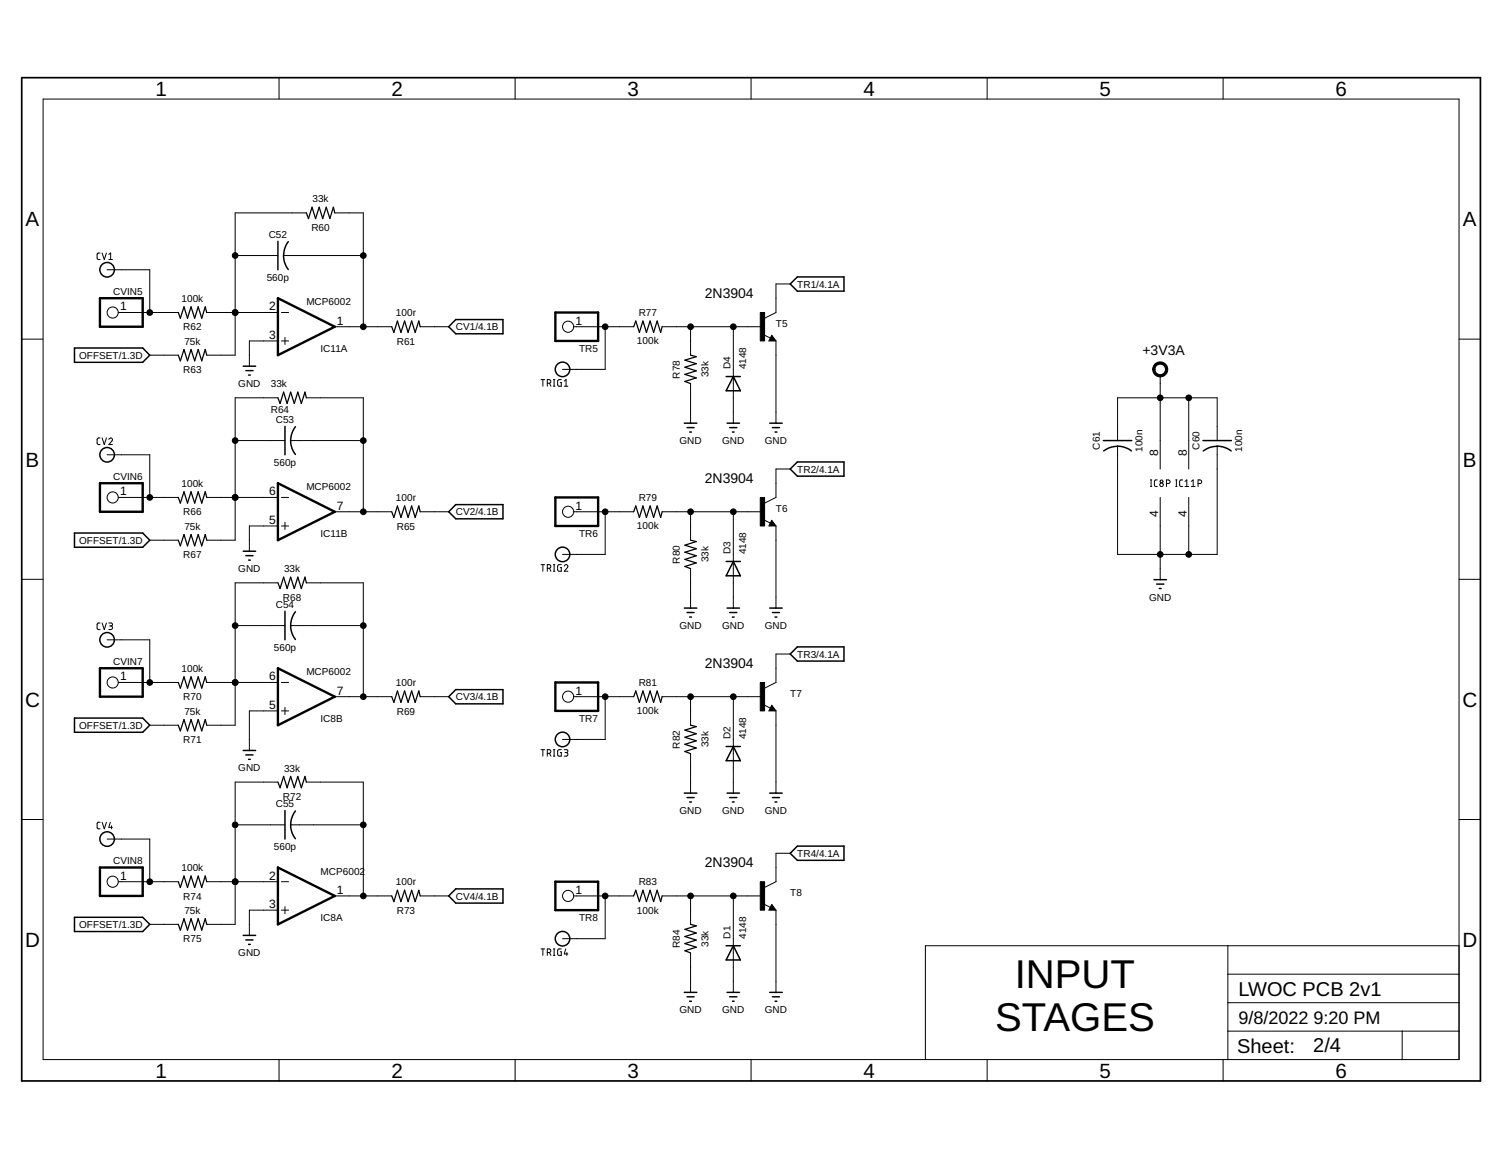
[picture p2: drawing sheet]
<svg xmlns="http://www.w3.org/2000/svg" width="279mm" height="216mm" viewBox="0 0 279 216" stroke-linecap="round" stroke-linejoin="round" font-family="sans-serif">
<g fill="none" stroke="#000" stroke-width=".19">
<path d="M8 18.4h263.6v178.8h-263.6zM51.9 14.5v3.9M95.9 14.5v3.9M139.8 14.5v3.9M183.7 14.5v3.9M227.7 14.5v3.9M57 39.6h-13.2v26.5h-5.3M62.3 39.6h5.3v21.2M18.6 47.1h-.4l-.1 .2v.8l.1 .2h.4M19 47.1l.4 1.2 .4-1.2M19.9 50.2h8v8M20.3 48.3h.6"/>
<path d="M20.3 47.3l.3-.2v1.2M22 58.2h11.2M38.5 58.2h13.2M43.8 47.6h7.9M52.4 58.2h1.3M67.6 47.6h-14.8M147.1 52.9h-2.7v5.3l-2.1 1M4 63.1h4M27.9 66.1h5.3M51.7 63.5h-5.3v4.7M51.7 74h-7.9v26.5h-5.3M52.4 63.5h1.3"/>
<path d="M53 62.8v1.3M57 74h10.6v21.2M62.3 60.8h10.6M78.2 60.8h5.3M100.7 70.7h.7M101 70.7v1.2M101.9 71.3h.5l.1-.2v-.3l-.6-.1v1.2M102.3 71.3l.3 .6M103 70.7h.3M103 71.9h.3M103.1 70.7v1.2M104.5 70.7l-.7 .1v.8l.2 .3h.5v-.7h-.2"/>
<path d="M105 71.9h.7M105 70.9l.4-.2v1.2M106.8 60.8h11.2M112.6 60.8v7.9h-7.9M123.3 60.8h18.5M128.5 60.8v5.3M128.5 71.4v7.4M136.5 60.8v18M142.1 62.3l1.3 .6M143.7 62.4l.7 1.1h-1.3zM144.4 63.5v15.3M216 69.9v17.4"/>
<path d="M221.3 74v13.3M271.6 63.1h4M18.6 81.5l-.4 .1-.1 .2v.8l.1 .1h.4M19 81.5l.4 1.2 .4-1.2M19.9 84.6h8v8M20.3 81.8a.34 .34 0 0 1 .4-.3 .34 .34 0 0 1 .1 .6l-.5 .6h.6M22 92.6h11.2M38.5 92.6h13.2M43.8 82h9.2M51.7 97.9h-5.3v4.7M52.4 92.6h1.3M52.4 97.9h1.3"/>
<path d="M53 97.2v1.4M62.3 95.2h10.6M67.6 82h-13.5M78.2 95.2h5.3M106.8 95.2h11.2M112.6 95.2v8h-7.9M123.3 95.2h18.5M128.5 95.2v5.3M136.5 95.2v18M142.1 96.7l1.3 .7M143.7 96.8l.7 1.1h-1.3zM144.4 97.9v15.3"/>
<path d="M147.1 87.3h-2.7v5.3l-2.1 1M208 82v-8h18.6v8M214.1 90.6h.3M214.1 89.3h.3M214.3 89.3v1.3M215.4 89.3l-.4 .1-.1 .2v.8l.2 .1 .3 .1M216 92.6v15.3M217.1 90h.5a.34 .34 0 0 0 .2-.4 .34 .34 0 0 0-.3-.3h-.4v1.3M218.8 90.6h.3M218.8 89.3h.3M219 89.3v1.3M220.1 89.3l-.4 .1-.1 .2v.8l.2 .1 .3 .1"/>
<path d="M220.6 90.6h.7M220.6 89.6l.3-.3v1.3M221.3 92.6v10.6M221.8 90.6h.6M221.8 89.6l.3-.3v1.3M223 90l.6-.1v-.4l-.6-.2v1.3M226.6 83.1v20.1h-18.6v-20.1M226.6 83.1h.1M4 107.8h4M18.6 116h-.4l-.1 .2v.8l.1 .2h.4M19 116l.4 1.2 .4-1.2M19.9 119.1h8v7.9"/>
<path d="M20.3 116h.5l.1 .2v.2l-.5 .1M20.6 116.5l.3 .3v.3l-.6 .1M27.9 100.5h5.3M43.8 116.4h9.2M51.7 108.5h-7.9v26.5h-5.3M57 108.5h10.6v21.2M67.6 116.4l-13.5 .1M100.7 105.1h.7M101 105.1v1.2M101.9 105.8l.6-.2v-.4l-.6-.1v1.2M102.3 105.8l.3 .5M103 105.1h.3"/>
<path d="M103 106.3h.3M103.1 105.1v1.2M104.5 105.1l-.7 .1v.8l.2 .3h.5v-.7h-.2M105 105.4a.34 .34 0 0 1 .5-.3 .34 .34 0 0 1 .1 .5l-.6 .7h.7M128.5 105.8v7.4M271.6 107.8h4M22 127h11.2M27.9 135h5.3M38.5 127h13.2M51.7 132.3h-5.3v7.4M52.4 127h1.3M52.4 132.3h1.3"/>
<path d="M53 131.7v1.3M62.3 129.7h10.6M78.2 129.7h5.3M100.7 139.5h.7M101 139.5v1.2M103 139.5h.3M103.1 139.5v1.2M104.5 139.5l-.7 .2 .1 1h.6v-.6h-.2M105 139.5l.6 .1 .1 .1v.3l-.5 .1M106.8 129.7h11.2M112.6 129.7v7.9h-7.9M123.3 129.7h18.5"/>
<path d="M128.5 129.7v5.3M136.5 129.7v17.9M142.1 131.1l1.3 .7M143.7 131.3l.7 1h-1.3zM144.4 132.3v15.3M147.1 121.7h-2.7v5.3l-2.1 1.1M4 152.5h4M18.6 153l-.4 .1-.1 .2v.8l.1 .1 .4 .1M19 153l.4 1.3 .4-1.3M19.9 156.2h8v7.9M20.5 153l-.2 1h.6M20.7 153.7v.6"/>
<path d="M43.8 153.5h9.2M51.7 145.6h-7.9v26.4h-5.3M54.1 153.5h.1M54.1 153.5h13.5M57 145.6h10.6v21.2M101.9 140.2l.6-.1v-.3l-.1-.2-.5-.1v1.2M102.3 140.2l.3 .5M103 140.7h.3M105.4 140.1l.2 .1v.4l-.6 .1M128.5 140.3v7.3M147.1 158.8h-2.7v5.3l-2.1 1.1M271.6 152.5h4"/>
<path d="M22 164.1h11.2M27.9 172h5.3M38.5 164.1h13.2M51.7 169.4h-5.3v4.7M52.4 164.1h1.3M52.4 169.4h1.3M53 168.7v1.4M62.3 166.8h10.6M78.2 166.8h5.3M100.7 176.6h.7M101 176.6v1.2M101.9 177.3l.6-.1v-.3l-.1-.3h-.5v1.2"/>
<path d="M102.3 177.3l.3 .5M103 176.6h.3M103 177.8h.3M103.1 176.6v1.2M104.5 176.6l-.7 .1 .1 1.1h.6v-.7h-.2M105.3 176.6l-.3 .9h.7M105.5 177.3v.5M106.8 166.8h11.2M112.6 166.8v7.9h-7.9M123.3 166.8h18.5M128.5 166.8v5.2M128.5 177.4v7.3"/>
<path d="M136.5 166.8v17.9M142.1 168.2l1.3 .7M143.7 168.3l.7 1.1h-1.3zM144.4 169.4v15.3M228.6 176v21.2M271.6 176h-99.3v21.2M51.9 197.2v4M95.9 197.2v4M139.8 197.2v4M183.7 197.2v4M227.7 197.2v4M228.6 191.9h43"/>
<path d="M228.6 186.6h43M228.6 181.3h43M261 191.9v5.3"/>
<circle cx="21" cy="58.2" r="1.04"/>
<circle cx="105.7" cy="60.8" r="1.04"/>
<circle cx="21" cy="92.6" r="1.04"/>
<circle cx="105.7" cy="95.3" r="1.04"/>
<circle cx="216.2" cy="90.2" r=".35"/>
<circle cx="216.2" cy="89.6" r=".27"/>
<circle cx="21" cy="127" r="1.04"/>
<circle cx="105.7" cy="129.7" r="1.04"/>
<circle cx="21" cy="164.1" r="1.04"/>
<circle cx="105.7" cy="166.8" r="1.04"/>
</g>
<g fill="none" stroke="#000" stroke-width=".28">
<path d="M51.7 44.9v5.3M53.7 45a4.2 4.2 0 0 0 0 5.2M84.8 59.5h8.8v2.6h-8.8l-1.3-1.3zM147.1 52.9l1.3-1.4h8.7v2.7h-8.7zM13.9 64.8h12.7l1.3 1.3-1.3 1.3h-12.7zM45.3 68.2h2.3M45.8 69h1.3M46.3 69.8h.3M53 79.4v5.2M55 79.4a4.2 4.2 0 0 0 0 5.2M127.4 78.8h2.3M127.9 79.6h1.3"/>
<path d="M135.2 70.1h2.6M135.3 78.8h2.3M135.8 79.6h1.4M136.5 70.1l1.3 2.6h-2.6zM143.3 78.8h2.3M143.7 62.9l.1 .3h-.4l.3-.5 .5 .6h-.8M143.8 79.6h1.3M13.9 99.2h12.7l1.3 1.3-1.3 1.4h-12.7zM84.8 93.9h8.8v2.7h-8.8l-1.3-1.4zM128.4 80.4h.3M136.3 80.4h.4M143.7 97.4l.1 .2h-.4l.3-.5 .5 .6h-.8"/>
<path d="M144.3 80.4h.3M147.1 87.3l1.3-1.3h8.7v2.6h-8.7zM205.4 82h5.3M208 83a4.2 4.2 0 0 1 2.6 .9M208 83.1a4.4 4.4 0 0 0-2.6 .8M223.9 82h5.3M226.6 83a4.3 4.3 0 0 1 2.6 .9M226.6 83.1a4.4 4.4 0 0 0-2.6 .8M45.3 102.6h2.3M45.8 103.4h1.3M46.3 104.2h.3M53 113.8v5.3"/>
<path d="M55 113.9a4.2 4.2 0 0 0 0 5.1M127.4 113.2h2.3M127.9 114h1.3M128.4 114.9h.3M135.2 104.5h2.6M135.3 113.2h2.3M135.8 114h1.4M136.3 114.9h.4M136.5 104.5l1.3 2.7h-2.6zM143.3 113.2h2.3M143.8 114h1.3M144.3 114.9h.3"/>
<path d="M214.8 107.9h2.3M215.3 108.7h1.3M215.8 109.5h.3M13.9 133.6h12.7l1.3 1.4-1.3 1.3h-12.7zM45.3 139.7h2.3M84.8 128.4h8.8v2.6h-8.8l-1.3-1.3zM135.2 138.9h2.6M136.5 138.9l1.3 2.7h-2.6zM143.7 131.8l.1 .3h-.4l.3-.6 .5 .7h-.8M147.1 121.7l1.3-1.3h8.7v2.6h-8.7zM45.8 140.5h1.3M46.3 141.3h.3"/>
<path d="M53 150.9v5.3M55 150.9a4.2 4.2 0 0 0 0 5.2M127.4 147.6h2.3M127.9 148.4h1.3M128.4 149.3h.3M135.3 147.6h2.3M135.8 148.4h1.4M136.3 149.3h.4M143.3 147.6h2.3M143.8 148.4h1.3M144.3 149.3h.3M147.1 158.8l1.3-1.3h8.7v2.6h-8.7z"/>
<path d="M13.9 170.7h12.7l1.3 1.3-1.3 1.4h-12.7zM45.3 174.1h2.3M45.8 174.9h1.3M46.3 175.8h.3M84.8 165.4h8.8v2.7h-8.8l-1.3-1.3zM135.2 176h2.6M136.5 176l1.3 2.7h-2.6zM143.7 168.9l.1 .2h-.4l.3-.5 .5 .7h-.8M127.4 184.7h2.3M127.9 185.5h1.3M128.4 186.4h.3M135.3 184.7h2.3"/>
<path d="M135.8 185.5h1.4M136.3 186.4h.4M143.3 184.7h2.3M143.8 185.5h1.3M144.3 186.4h.3"/>
<circle cx="19.9" cy="50.2" r="1.35"/>
<circle cx="104.7" cy="68.7" r="1.35"/>
<circle cx="19.9" cy="84.6" r="1.35"/>
<circle cx="19.9" cy="119.1" r="1.35"/>
<circle cx="104.7" cy="103.2" r="1.35"/>
<circle cx="104.7" cy="137.6" r="1.35"/>
<circle cx="19.9" cy="156.2" r="1.35"/>
<circle cx="104.7" cy="174.7" r="1.35"/>
</g>
<path d="M4 14.5h271.6v186.7h-271.6z" fill="none" stroke="#000" stroke-width=".32"/>
<g fill="none" stroke="#000" stroke-width=".23">
<path d="M57 39.6l.4 1.1 .7-2.1 .6 2.1 .7-2.1 .7 2.1 .6-2.1 .7 2.1 .7-2.1 .2 1M33.2 58.2l.4 1 .6-2.1 .7 2.1 .7-2.1 .6 2.1 .7-2.1 .6 2.1 .7-2.1 .3 1.1M33.2 66.1l.4 1.1 .6-2.2 .7 2.2 .7-2.2 .6 2.2 .7-2.2 .6 2.2 .7-2.2 .3 1.1M51.7 74l.4 1.1 .7-2.1 .6 2.1 .7-2.1 .7 2.1 .6-2.1 .7 2.1 .7-2.1 .2 1M72.9 60.8l.4 1.1 .7-2.1 .6 2.1 .7-2.1 .7 2.1 .6-2.1 .7 2.1 .7-2.1 .2 1M118 60.8l.3-1 .7 2.1 .7-2.1 .6 2.1 .7-2.1 .7 2.1 .6-2.1 .7 2.1 .3-1.1M128.5 66.1l1.1 .3-2.1 .6 2.1 .7-2.1 .6 2.1 .7-2.1 .7 2.1 .6-2.1 .7 1 .4M33.2 92.6l.4 1 .6-2.1 .7 2.1 .7-2.1 .6 2.1 .7-2.1 .6 2.1 .7-2.1 .3 1.1M72.9 95.2l.4 1.1 .7-2.1 .6 2.1 .7-2.1 .7 2.1 .6-2.1 .7 2.1 .7-2.1 .2 1M118 95.2l.3-1 .7 2.1 .7-2.1 .6 2.1 .7-2.1 .7 2.1 .6-2.1 .7 2.1 .3-1.1M33.2 100.5l.4 1.1 .6-2.1 .7 2.1 .7-2.1 .6 2.1 .7-2.1 .6 2.1 .7-2.1 .3 1M51.7 108.5l.4 1 .7-2.1 .6 2.1 .7-2.1 .7 2.1 .6-2.1 .7 2.1 .7-2.1 .2 1.1"/>
<path d="M128.5 100.5l1.1 .3-2.1 .7 2.1 .6-2.1 .7 2.1 .6-2.1 .7 2.1 .7-2.1 .6 1 .4M33.2 127l.4 1.1 .6-2.1 .7 2.1 .7-2.1 .6 2.1 .7-2.1 .6 2.1 .7-2.1 .3 1M33.2 135l.4 1 .6-2.1 .7 2.1 .7-2.1 .6 2.1 .7-2.1 .6 2.1 .7-2.1 .3 1.1M72.9 129.7l.4 1 .7-2.1 .6 2.1 .7-2.1 .7 2.1 .6-2.1 .7 2.1 .7-2.1 .2 1.1M118 129.7l.3-1.1 .7 2.1 .7-2.1 .6 2.1 .7-2.1 .7 2.1 .6-2.1 .7 2.1 .3-1M128.5 135l1.1 .2-2.1 .7 2.1 .7-2.1 .6 2.1 .7-2.1 .6 2.1 .7-2.1 .7 1 .4M51.7 145.6l.4 1 .7-2.1 .6 2.1 .7-2.1 .7 2.1 .6-2.1 .7 2.1 .7-2.1 .2 1.1M33.2 164.1l.4 1.1 .6-2.2 .7 2.2 .7-2.2 .6 2.2 .7-2.2 .6 2.2 .7-2.2 .3 1.1M33.2 172l.4 1.1 .6-2.1 .7 2.1 .7-2.1 .6 2.1 .7-2.1 .6 2.1 .7-2.1 .3 1M72.9 166.8l.4 1 .7-2.1 .6 2.1 .7-2.1 .7 2.1 .6-2.1 .7 2.1 .7-2.1 .2 1.1M118 166.8l.3-1.1 .7 2.1 .7-2.1 .6 2.1 .7-2.1 .7 2.1 .6-2.1 .7 2.1 .3-1M128.5 172l1.1 .3-2.1 .7 2.1 .7-2.1 .6 2.1 .7-2.1 .6 2.1 .7-2.1 .7 1 .4"/>
</g>
<path d="M18.6 55.5h8v5.3h-8zM51.7 55.5l10.6 5.3-10.6 5.3zM103.4 58.2h7.9v5.3h-7.9zM18.6 89.9h8v5.3h-8zM51.7 89.9l10.6 5.3-10.6 5.3zM103.4 92.6h7.9v5.3h-7.9zM18.6 124.4h8v5.3h-8zM51.7 124.4l10.6 5.3-10.6 5.3zM103.4 127h7.9v5.3h-7.9zM18.6 161.5h8v5.3h-8zM51.7 161.5l10.6 5.3-10.6 5.2zM103.4 164.1h7.9v5.3h-7.9z" fill="none" stroke="#000" stroke-width=".44"/>
<path d="M141.5 58.2h.8v5.3h-.8zM141.5 92.6h.8v5.3h-.8zM141.5 127h.8v5.3h-.8zM141.5 164.1h.8v5.3h-.8z" fill="#000" stroke="#000" stroke-width=".19"/>
<g fill="#000" stroke="#000" stroke-width=".19">
<path d="M215 67.8a1.4 1.4 0 0 1 2.2 .2 1.4 1.4 0 0 1-.9 2.1 1.4 1.4 0 0 1-1.7-1.4h.4a.99 .99 0 0 1 1.4-.8 .99 .99 0 0 1 .2 1.7 .99 .99 0 0 1-1.6-.6v-.3h-.4v-.3z" fill-rule="evenodd"/>
<circle cx="27.9" cy="58.2" r=".53"/>
<circle cx="43.8" cy="58.2" r=".53"/>
<circle cx="43.8" cy="47.6" r=".53"/>
<circle cx="67.6" cy="47.6" r=".53"/>
<circle cx="67.6" cy="60.8" r=".53"/>
<circle cx="112.6" cy="60.8" r=".53"/>
<circle cx="128.5" cy="60.8" r=".53"/>
<circle cx="136.5" cy="60.8" r=".53"/>
<circle cx="216" cy="74" r=".53"/>
<circle cx="221.3" cy="74" r=".53"/>
<circle cx="27.9" cy="92.6" r=".53"/>
<circle cx="43.8" cy="92.6" r=".53"/>
<circle cx="43.8" cy="82" r=".53"/>
<circle cx="67.6" cy="95.2" r=".53"/>
<circle cx="67.6" cy="82" r=".53"/>
<circle cx="112.6" cy="95.2" r=".53"/>
<circle cx="128.5" cy="95.2" r=".53"/>
<circle cx="136.5" cy="95.2" r=".53"/>
<circle cx="43.8" cy="116.4" r=".53"/>
<circle cx="67.6" cy="116.4" r=".53"/>
<circle cx="216" cy="103.2" r=".53"/>
<circle cx="221.3" cy="103.2" r=".53"/>
<circle cx="27.9" cy="127" r=".53"/>
<circle cx="43.8" cy="127" r=".53"/>
<circle cx="67.6" cy="129.7" r=".53"/>
<circle cx="112.6" cy="129.7" r=".53"/>
<circle cx="128.5" cy="129.7" r=".53"/>
<circle cx="136.5" cy="129.7" r=".53"/>
<circle cx="43.8" cy="153.5" r=".53"/>
<circle cx="67.6" cy="153.5" r=".53"/>
<circle cx="27.9" cy="164.1" r=".53"/>
<circle cx="43.8" cy="164.1" r=".53"/>
<circle cx="67.6" cy="166.8" r=".53"/>
<circle cx="112.6" cy="166.8" r=".53"/>
<circle cx="128.5" cy="166.8" r=".53"/>
<circle cx="136.5" cy="166.8" r=".53"/>
</g>
<g font-size="7.5">
<text x="188.9" y="184">INPUT</text>
<text x="185.2" y="191.9">STAGES</text>
</g>
<g font-size="3.8">
<text x="28.9" y="17.8">1</text>
<text x="72.9" y="17.8">2</text>
<text x="116.8" y="17.8">3</text>
<text x="160.7" y="17.8">4</text>
<text x="204.6" y="17.8">5</text>
<text x="248.6" y="17.8">6</text>
<text x="4.8" y="42.1">A</text>
<text x="272.3" y="42.1">A</text>
<text x="4.8" y="86.8">B</text>
<text x="272.3" y="86.8">B</text>
<text x="4.7" y="131.5">C</text>
<text x="272.2" y="131.5">C</text>
<text x="4.7" y="176.2">D</text>
<text x="272.2" y="176.2">D</text>
<text x="28.9" y="200.6">1</text>
<text x="72.9" y="200.6">2</text>
<text x="116.8" y="200.6">3</text>
<text x="160.7" y="200.6">4</text>
<text x="204.6" y="200.6">5</text>
<text x="248.6" y="200.6">6</text>
</g>
<g font-size="3.7">
<text x="230.5" y="185.3">LWOC PCB 2v1</text>
<text x="230.3" y="196">Sheet:</text>
<text x="244.4" y="195.9">2/4</text>
</g>
<g font-size="3.4">
<text x="230.5" y="190.6">9/8/2022</text>
<text x="244.5" y="190.6">9:20 PM</text>
</g>
<g font-size="2.6">
<text x="131.2" y="55.5">2N3904</text>
<text x="212.7" y="66.1">+3V3A</text>
<text x="131.2" y="89.9">2N3904</text>
<text x="131.2" y="124.4">2N3904</text>
<text x="131.2" y="161.5">2N3904</text>
</g>
<g font-size="2.2">
<text x="22.4" y="57.8">1</text>
<text x="50.1" y="57.8">2</text>
<text x="50.1" y="63.1">3</text>
<text x="62.7" y="60.4">1</text>
<text x="107.1" y="60.4">1</text>
<text x="215.6" y="84.9" transform="rotate(-90 215.6 84.9)">8</text>
<text x="220.9" y="84.9" transform="rotate(-90 220.9 84.9)">8</text>
<text x="22.4" y="92.2">1</text>
<text x="50.1" y="92.2">6</text>
<text x="62.7" y="94.9">7</text>
<text x="107.1" y="94.9">1</text>
<text x="50.1" y="97.5">5</text>
<text x="215.6" y="96.3" transform="rotate(-90 215.6 96.3)">4</text>
<text x="220.9" y="96.3" transform="rotate(-90 220.9 96.3)">4</text>
<text x="22.4" y="126.7">1</text>
<text x="50.1" y="132">5</text>
<text x="50.1" y="126.7">6</text>
<text x="62.7" y="129.3">7</text>
<text x="107.1" y="129.3">1</text>
<text x="22.4" y="163.7">1</text>
<text x="50.1" y="163.7">2</text>
<text x="62.7" y="166.4">1</text>
<text x="107.1" y="166.4">1</text>
<text x="50.1" y="169">3</text>
</g>
<g font-size="1.9">
<text x="58.2" y="37.6">33k</text>
<text x="50" y="44.3">C52</text>
<text x="58" y="42.9">R60</text>
<text x="49.7" y="52.2">560p</text>
<text x="148.4" y="53.5">TR1/4.1A</text>
<text x="21.1" y="54.8">CVIN5</text>
<text x="33.8" y="56.2">100k</text>
<text x="57" y="56.8">MCP6002</text>
<text x="73.7" y="58.8">100r</text>
<text x="118.9" y="58.8">R77</text>
<text x="34.1" y="61.5">R62</text>
<text x="34.3" y="64.1">75k</text>
<text x="59.7" y="65.5">IC11A</text>
<text x="73.9" y="64.1">R61</text>
<text x="84.8" y="61.5">CV1/4.1B</text>
<text x="107.8" y="65.5">TR5</text>
<text x="118.6" y="64.1">100k</text>
<text x="144.4" y="60.8">T5</text>
<text x="14.7" y="66.8">OFFSET/1.3D</text>
<text x="34.1" y="69.4">R63</text>
<text x="50.4" y="71.9">33k</text>
<text x="126.6" y="70.5" transform="rotate(-90 126.6 70.5)">R78</text>
<text x="131.9" y="70.3" transform="rotate(-90 131.9 70.3)">33k</text>
<text x="136" y="68.8" transform="rotate(-90 136 68.8)">D4</text>
<text x="138.9" y="68.8" transform="rotate(-90 138.9 68.8)">4148</text>
<text x="44.4" y="72.1">GND</text>
<text x="50.4" y="76.9">R64</text>
<text x="51.3" y="78.7">C53</text>
<text x="126.5" y="82.7">GND</text>
<text x="134.4" y="82.7">GND</text>
<text x="142.4" y="82.7">GND</text>
<text x="204.7" y="83.7" transform="rotate(-90 204.7 83.7)">C61</text>
<text x="223.3" y="83.7" transform="rotate(-90 223.3 83.7)">C60</text>
<text x="21.1" y="89.3">CVIN6</text>
<text x="51" y="86.6">560p</text>
<text x="148.4" y="88">TR2/4.1A</text>
<text x="212.7" y="84.1" transform="rotate(-90 212.7 84.1)">100n</text>
<text x="231.2" y="84.1" transform="rotate(-90 231.2 84.1)">100n</text>
<text x="33.8" y="90.6">100k</text>
<text x="34.1" y="95.9">R66</text>
<text x="57" y="91.3">MCP6002</text>
<text x="73.7" y="93.3">100r</text>
<text x="84.8" y="95.9">CV2/4.1B</text>
<text x="118.9" y="93.2">R79</text>
<text x="144.4" y="95.2">T6</text>
<text x="14.7" y="101.2">OFFSET/1.3D</text>
<text x="34.3" y="98.6">75k</text>
<text x="59.7" y="99.9">IC11B</text>
<text x="73.9" y="98.6">R65</text>
<text x="107.8" y="99.9">TR6</text>
<text x="118.6" y="98.5">100k</text>
<text x="34.1" y="103.9">R67</text>
<text x="44.4" y="106.5">GND</text>
<text x="52.9" y="106.5">33k</text>
<text x="126.6" y="104.9" transform="rotate(-90 126.6 104.9)">R80</text>
<text x="131.9" y="104.7" transform="rotate(-90 131.9 104.7)">33k</text>
<text x="136" y="103.2" transform="rotate(-90 136 103.2)">D3</text>
<text x="138.9" y="103.2" transform="rotate(-90 138.9 103.2)">4148</text>
<text x="51.3" y="113.1">C54</text>
<text x="52.7" y="111.8">R68</text>
<text x="213.9" y="111.8">GND</text>
<text x="126.5" y="117.1">GND</text>
<text x="134.4" y="117.1">GND</text>
<text x="142.4" y="117.1">GND</text>
<text x="21.1" y="123.7">CVIN7</text>
<text x="33.8" y="125.1">100k</text>
<text x="51" y="121.1">560p</text>
<text x="57" y="125.7">MCP6002</text>
<text x="148.4" y="122.4">TR3/4.1A</text>
<text x="34.1" y="130.4">R70</text>
<text x="73.7" y="127.7">100r</text>
<text x="84.8" y="130.3">CV3/4.1B</text>
<text x="118.9" y="127.7">R81</text>
<text x="147.1" y="129.7">T7</text>
<text x="14.7" y="135.6">OFFSET/1.3D</text>
<text x="34.3" y="133">75k</text>
<text x="59.7" y="134.3">IC8B</text>
<text x="73.9" y="133">R69</text>
<text x="107.8" y="134.3">TR7</text>
<text x="118.6" y="133">100k</text>
<text x="136" y="137.6" transform="rotate(-90 136 137.6)">D2</text>
<text x="138.9" y="137.6" transform="rotate(-90 138.9 137.6)">4148</text>
<text x="34.1" y="138.3">R71</text>
<text x="44.4" y="143.6">GND</text>
<text x="52.9" y="143.6">33k</text>
<text x="126.6" y="139.3" transform="rotate(-90 126.6 139.3)">R82</text>
<text x="131.9" y="139.1" transform="rotate(-90 131.9 139.1)">33k</text>
<text x="52.7" y="148.9">R72</text>
<text x="51.3" y="150.2">C55</text>
<text x="126.5" y="151.5">GND</text>
<text x="134.4" y="151.5">GND</text>
<text x="142.4" y="151.5">GND</text>
<text x="21.1" y="160.8">CVIN8</text>
<text x="51" y="158.2">560p</text>
<text x="148.4" y="159.5">TR4/4.1A</text>
<text x="33.8" y="162.1">100k</text>
<text x="34.1" y="167.4">R74</text>
<text x="59.7" y="162.8">MCP6002</text>
<text x="73.7" y="164.8">100r</text>
<text x="84.8" y="167.4">CV4/4.1B</text>
<text x="118.9" y="164.8">R83</text>
<text x="147.1" y="166.8">T8</text>
<text x="14.7" y="172.7">OFFSET/1.3D</text>
<text x="34.3" y="170.1">75k</text>
<text x="59.7" y="171.4">IC8A</text>
<text x="73.9" y="170.1">R73</text>
<text x="107.8" y="171.4">TR8</text>
<text x="118.6" y="170.1">100k</text>
<text x="34.1" y="175.4">R75</text>
<text x="44.4" y="178">GND</text>
<text x="126.6" y="176.4" transform="rotate(-90 126.6 176.4)">R84</text>
<text x="131.9" y="176.2" transform="rotate(-90 131.9 176.2)">33k</text>
<text x="136" y="174.7" transform="rotate(-90 136 174.7)">D1</text>
<text x="138.9" y="174.7" transform="rotate(-90 138.9 174.7)">4148</text>
<text x="126.5" y="188.6">GND</text>
<text x="134.4" y="188.6">GND</text>
<text x="142.4" y="188.6">GND</text>
</g>
</svg>
